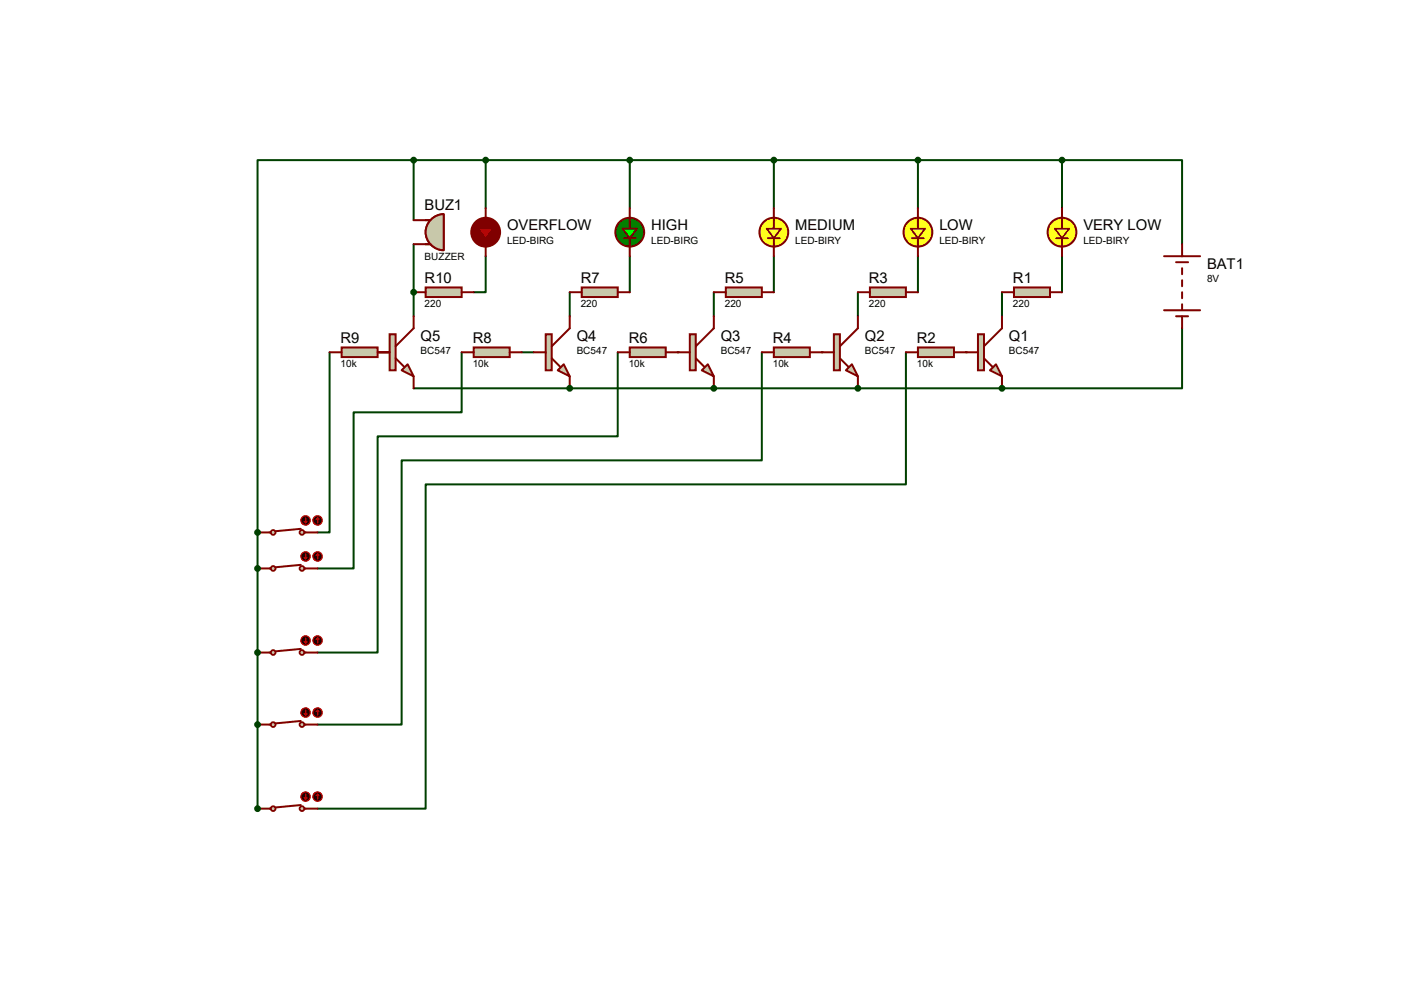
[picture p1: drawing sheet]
<svg xmlns="http://www.w3.org/2000/svg" width="297mm" height="210mm" viewBox="0 0 297 210" stroke-linecap="round" stroke-linejoin="round" font-family="sans-serif">
<circle cx="204.3" cy="74.5" r=".21" fill="#004000"/>
<path d="M194.2 54.2v7.6M212 61.8v5.1M250.1 69.4v12.7h-38.1" fill="none" stroke="#004000" stroke-width=".42"/>
<g fill="#004000">
<circle cx="212" cy="82.1" r=".21"/>
<circle cx="173.9" cy="74.5" r=".21"/>
</g>
<path d="M194.2 33.9v10.1M181.5 61.8v5.1" fill="none" stroke="#004000" stroke-width=".42"/>
<circle cx="143.4" cy="74.5" r=".21" fill="#004000"/>
<path d="M151 61.8v5.1M181.5 82.1h30.5" fill="none" stroke="#004000" stroke-width=".42"/>
<circle cx="181.5" cy="82.1" r=".21" fill="#004000"/>
<path d="M194.2 33.9h55.9v17.7M110.4 74.5h2.5M120.5 61.8v5.1M151 82.1h30.5" fill="none" stroke="#004000" stroke-width=".42"/>
<circle cx="151" cy="82.1" r=".21" fill="#004000"/>
<path d="M163.7 33.9v10.1M194.2 33.9h-61v10.1M224.7 33.9v10.1M133.2 54.2v7.6M163.7 54.2v7.6M224.7 54.2v7.6M120.5 82.1h30.5" fill="none" stroke="#004000" stroke-width=".42"/>
<circle cx="120.5" cy="82.1" r=".21" fill="#004000"/>
<path d="M191.6 74.5v27.9h-101.6v68.6h-22.8" fill="none" stroke="#004000" stroke-width=".42"/>
<circle cx="54.5" cy="171" r=".21" fill="#004000"/>
<path d="M161.2 74.5v22.9h-76.2v55.8h-17.8" fill="none" stroke="#004000" stroke-width=".42"/>
<circle cx="54.5" cy="153.2" r=".21" fill="#004000"/>
<path d="M130.7 74.5v17.8h-50.8v45.7h-12.7M54.5 153.2v17.8" fill="none" stroke="#004000" stroke-width=".42"/>
<circle cx="54.5" cy="138" r=".21" fill="#004000"/>
<path d="M97.7 74.5v12.7h-22.9v33h-7.6M54.5 138v15.2" fill="none" stroke="#004000" stroke-width=".42"/>
<circle cx="54.5" cy="120.2" r=".21" fill="#004000"/>
<path d="M54.5 120.2v17.8" fill="none" stroke="#004000" stroke-width=".42"/>
<circle cx="54.5" cy="112.6" r=".21" fill="#004000"/>
<path d="M87.5 33.9h-33v86.3M87.5 33.9v12.7M87.5 33.9h45.7M102.7 33.9v10.1M102.7 54.2v7.6h-2.5M69.7 74.5v38.1h-2.5M79.9 74.5h2.5M87.5 61.8v5.1M87.5 82.1h33" fill="none" stroke="#004000" stroke-width=".42"/>
<circle cx="87.5" cy="61.8" r=".21" fill="#004000"/>
<path d="M87.5 51.6v10.2" fill="none" stroke="#004000" stroke-width=".42"/>
<path d="M246.3 54.2h7.6M248.8 55.5h2.5M250.1 51.6v2.6M250.1 56.7v1.3M250.1 59.3v1.2M246.3 65.6h7.6M248.8 66.9h2.5M250.1 61.8v1.3M250.1 64.3v1.3M250.1 66.9v2.5" fill="none" stroke="#800000" stroke-width=".42"/>
<path d="M194.2 73.5h7.6v2h-7.6z" fill="#c8c8aa" stroke="#800000" stroke-width=".42"/>
<path d="M191.6 74.5h2.6M201.8 74.5h2.5" fill="none" stroke="#800000" stroke-width=".42"/>
<g fill="#c8c8aa" stroke="#800000" stroke-width=".42">
<path d="M209.4 78.3l1.3-1.3 1.3 2.6z"/>
<path d="M206.9 70.7h1.3v7.6h-1.3z"/>
</g>
<path d="M204.3 74.5h2.6M208.2 75.8l1.7 1.8M212 66.9v2.5l-3.8 3.8M212 79.6v2.5" fill="none" stroke="#800000" stroke-width=".42"/>
<path d="M214.5 60.8h7.6v2h-7.6z" fill="#c8c8aa" stroke="#800000" stroke-width=".42"/>
<path d="M212 61.8h2.5M222.1 61.8h2.6" fill="none" stroke="#800000" stroke-width=".42"/>
<circle cx="194.2" cy="49.1" r="3" fill="#ffff1c" stroke="#800000" stroke-width=".42"/>
<path d="M192.9 50.4h2.6" fill="none" stroke="#800000" stroke-width=".38"/>
<path d="M194.2 46.1v2.2M194.2 50.4v1.8" fill="none" stroke="#800000" stroke-width=".42"/>
<path d="M192.7 48.3h3l-1.5 2.1z" fill="#ffff2f" stroke="#800000" stroke-width=".38"/>
<path d="M194.2 44v2.6M194.2 51.6v2.6" fill="none" stroke="#800000" stroke-width=".42"/>
<path d="M184 60.8h7.6v2h-7.6z" fill="#c8c8aa" stroke="#800000" stroke-width=".42"/>
<path d="M181.5 61.8h2.5M191.6 61.8h2.6" fill="none" stroke="#800000" stroke-width=".42"/>
<circle cx="212" cy="82.1" r=".51" fill="#004000" stroke="#004000" stroke-width=".42"/>
<path d="M163.7 73.5h7.6v2h-7.6z" fill="#c8c8aa" stroke="#800000" stroke-width=".42"/>
<path d="M161.2 74.5h2.5M171.3 74.5h2.6" fill="none" stroke="#800000" stroke-width=".42"/>
<g fill="#c8c8aa" stroke="#800000" stroke-width=".42">
<path d="M178.9 78.3l1.3-1.3 1.3 2.6z"/>
<path d="M176.4 70.7h1.3v7.6h-1.3z"/>
</g>
<path d="M173.9 74.5h2.5M177.7 75.8l1.8 1.8M181.5 66.9v2.5l-3.8 3.8M181.5 79.6v2.5" fill="none" stroke="#800000" stroke-width=".42"/>
<circle cx="194.2" cy="33.9" r=".51" fill="#004000" stroke="#004000" stroke-width=".42"/>
<path d="M153.5 60.8h7.7v2h-7.7z" fill="#c8c8aa" stroke="#800000" stroke-width=".42"/>
<path d="M151 61.8h2.5M161.2 61.8h2.5" fill="none" stroke="#800000" stroke-width=".42"/>
<path d="M133.2 73.5h7.6v2h-7.6z" fill="#c8c8aa" stroke="#800000" stroke-width=".42"/>
<path d="M130.7 74.5h2.5M140.8 74.5h2.6" fill="none" stroke="#800000" stroke-width=".42"/>
<g fill="#c8c8aa" stroke="#800000" stroke-width=".42">
<path d="M148.5 78.3l1.2-1.3 1.3 2.6z"/>
<path d="M145.9 70.7h1.3v7.6h-1.3z"/>
</g>
<path d="M143.4 74.5h2.5M147.2 75.8l1.8 1.8M151 66.9v2.5l-3.8 3.8M151 79.6v2.5" fill="none" stroke="#800000" stroke-width=".42"/>
<g fill="#004000" stroke="#004000" stroke-width=".42">
<circle cx="181.5" cy="82.1" r=".51"/>
<circle cx="224.7" cy="33.9" r=".51"/>
</g>
<path d="M123.1 60.8h7.6v2h-7.6z" fill="#c8c8aa" stroke="#800000" stroke-width=".42"/>
<path d="M120.5 61.8h2.6M130.7 61.8h2.5" fill="none" stroke="#800000" stroke-width=".42"/>
<path d="M100.2 73.5h7.6v2h-7.6z" fill="#c8c8aa" stroke="#800000" stroke-width=".42"/>
<path d="M97.7 74.5h2.5M107.8 74.5h2.6" fill="none" stroke="#800000" stroke-width=".42"/>
<g fill="#c8c8aa" stroke="#800000" stroke-width=".42">
<path d="M118 78.3l1.3-1.3 1.2 2.6z"/>
<path d="M115.4 70.7h1.3v7.6h-1.3z"/>
</g>
<path d="M112.9 74.5h2.5M116.7 75.8l1.8 1.8M120.5 66.9v2.5l-3.8 3.8M120.5 79.6v2.5" fill="none" stroke="#800000" stroke-width=".42"/>
<g fill="#004000" stroke="#004000" stroke-width=".42">
<circle cx="151" cy="82.1" r=".51"/>
<circle cx="163.7" cy="33.9" r=".51"/>
</g>
<circle cx="224.7" cy="49.1" r="3" fill="#ffff1c" stroke="#800000" stroke-width=".42"/>
<path d="M223.4 50.4h2.5" fill="none" stroke="#800000" stroke-width=".38"/>
<path d="M224.7 46.1v2.2M224.7 50.4v1.8" fill="none" stroke="#800000" stroke-width=".42"/>
<path d="M223.1 48.3h3.1l-1.5 2.1z" fill="#ffff2f" stroke="#800000" stroke-width=".38"/>
<path d="M224.7 44v2.6M224.7 51.6v2.6" fill="none" stroke="#800000" stroke-width=".42"/>
<circle cx="163.7" cy="49.1" r="3" fill="#ffff1c" stroke="#800000" stroke-width=".42"/>
<path d="M162.4 50.4h2.6" fill="none" stroke="#800000" stroke-width=".38"/>
<path d="M163.7 46.1v2.2M163.7 50.4v1.8" fill="none" stroke="#800000" stroke-width=".42"/>
<path d="M162.2 48.3h3l-1.5 2.1z" fill="#ffff2f" stroke="#800000" stroke-width=".38"/>
<path d="M163.7 44v2.6M163.7 51.6v2.6" fill="none" stroke="#800000" stroke-width=".42"/>
<circle cx="133.2" cy="49.1" r="3" fill="#008000" stroke="#800000" stroke-width=".42"/>
<path d="M132 50.4h2.5" fill="none" stroke="#800000" stroke-width=".38"/>
<path d="M132.2 49.1h2M132.7 48.6h1v1h-1zM133.2 48.1v2" fill="none" stroke="#000040" stroke-width=".21"/>
<path d="M133.2 46.1v2.2M133.2 50.4v1.8" fill="none" stroke="#800000" stroke-width=".42"/>
<path d="M131.7 48.3h3l-1.5 2.1z" fill="#0f0" stroke="#800000" stroke-width=".38"/>
<path d="M133.2 44v2.6M133.2 51.6v2.6" fill="none" stroke="#800000" stroke-width=".42"/>
<g fill="#004000" stroke="#004000" stroke-width=".42">
<circle cx="133.2" cy="33.9" r=".51"/>
<circle cx="120.5" cy="82.1" r=".51"/>
</g>
<g fill="#c8c8aa" stroke="#800000" stroke-width=".38">
<circle cx="63.9" cy="171" r=".51"/>
<circle cx="57.8" cy="171" r=".51"/>
</g>
<path d="M54.5 171h2.8M63.6 170.3l-5.3 .5M64.4 171h2.8" fill="none" stroke="#800000" stroke-width=".42"/>
<circle cx="64.6" cy="168.5" r="1.02" fill="#400000" stroke="#f00" stroke-width=".21"/>
<path d="M64.4 168.7l.2 .3M64.6 168v1M64.9 168.7l-.3 .3" fill="none" stroke="#f00" stroke-width=".21"/>
<circle cx="67.2" cy="168.5" r="1.02" fill="#400000" stroke="#f00" stroke-width=".21"/>
<path d="M67.2 168l-.3 .2M67.2 168l.2 .2M67.2 168v1" fill="none" stroke="#f00" stroke-width=".21"/>
<circle cx="54.5" cy="171" r=".51" fill="#004000" stroke="#004000" stroke-width=".42"/>
<g fill="#c8c8aa" stroke="#800000" stroke-width=".38">
<circle cx="63.9" cy="153.2" r=".51"/>
<circle cx="57.8" cy="153.2" r=".51"/>
</g>
<path d="M54.5 153.2h2.8M63.6 152.5l-5.3 .5M64.4 153.2h2.8" fill="none" stroke="#800000" stroke-width=".42"/>
<circle cx="64.6" cy="150.7" r="1.02" fill="#400000" stroke="#f00" stroke-width=".21"/>
<path d="M64.4 151l.2 .2M64.6 150.2v1M64.9 151l-.3 .2" fill="none" stroke="#f00" stroke-width=".21"/>
<circle cx="67.2" cy="150.7" r="1.02" fill="#400000" stroke="#f00" stroke-width=".21"/>
<path d="M67.2 150.2l-.3 .3M67.2 150.2l.2 .3M67.2 150.2v1" fill="none" stroke="#f00" stroke-width=".21"/>
<circle cx="54.5" cy="153.2" r=".51" fill="#004000" stroke="#004000" stroke-width=".42"/>
<g fill="#c8c8aa" stroke="#800000" stroke-width=".38">
<circle cx="63.9" cy="138" r=".51"/>
<circle cx="57.8" cy="138" r=".51"/>
</g>
<path d="M54.5 138h2.8M63.6 137.2l-5.3 .6M64.4 138h2.8" fill="none" stroke="#800000" stroke-width=".42"/>
<circle cx="64.6" cy="135.5" r="1.02" fill="#400000" stroke="#f00" stroke-width=".21"/>
<path d="M64.4 135.7l.2 .3M64.6 135v1M64.9 135.7l-.3 .3" fill="none" stroke="#f00" stroke-width=".21"/>
<circle cx="67.2" cy="135.5" r="1.02" fill="#400000" stroke="#f00" stroke-width=".21"/>
<path d="M67.2 135l-.3 .2M67.2 135l.2 .2M67.2 135v1" fill="none" stroke="#f00" stroke-width=".21"/>
<circle cx="54.5" cy="138" r=".51" fill="#004000" stroke="#004000" stroke-width=".42"/>
<g fill="#c8c8aa" stroke="#800000" stroke-width=".38">
<circle cx="63.9" cy="120.2" r=".51"/>
<circle cx="57.8" cy="120.2" r=".51"/>
</g>
<path d="M63.6 119.5l-5.3 .5M54.5 120.2h2.8M64.4 120.2h2.8" fill="none" stroke="#800000" stroke-width=".42"/>
<circle cx="64.6" cy="117.7" r="1.02" fill="#400000" stroke="#f00" stroke-width=".21"/>
<path d="M64.4 117.9l.2 .3M64.6 117.2v1M64.9 117.9l-.3 .3" fill="none" stroke="#f00" stroke-width=".21"/>
<circle cx="67.2" cy="117.7" r="1.02" fill="#400000" stroke="#f00" stroke-width=".21"/>
<path d="M67.2 117.2l-.3 .2M67.2 117.2l.2 .2M67.2 117.2v1" fill="none" stroke="#f00" stroke-width=".21"/>
<circle cx="54.5" cy="120.2" r=".51" fill="#004000" stroke="#004000" stroke-width=".42"/>
<g fill="#c8c8aa" stroke="#800000" stroke-width=".38">
<circle cx="63.9" cy="112.6" r=".51"/>
<circle cx="57.8" cy="112.6" r=".51"/>
</g>
<path d="M54.5 112.6h2.8M63.6 111.8l-5.3 .6M64.4 112.6h2.8" fill="none" stroke="#800000" stroke-width=".42"/>
<circle cx="64.6" cy="110.1" r="1.02" fill="#400000" stroke="#f00" stroke-width=".21"/>
<path d="M64.4 110.3l.2 .3M64.6 109.6v1M64.9 110.3l-.3 .3" fill="none" stroke="#f00" stroke-width=".21"/>
<circle cx="67.2" cy="110.1" r="1.02" fill="#400000" stroke="#f00" stroke-width=".21"/>
<path d="M67.2 109.6l-.3 .2M67.2 109.6l.2 .2M67.2 109.6v1" fill="none" stroke="#f00" stroke-width=".21"/>
<circle cx="54.5" cy="112.6" r=".51" fill="#004000" stroke="#004000" stroke-width=".42"/>
<g fill="#c8c8aa" stroke="#800000" stroke-width=".42">
<path d="M85 78.3l1.2-1.3 1.3 2.6z"/>
<path d="M82.4 70.7h1.3v7.6h-1.3z"/>
</g>
<path d="M79.9 74.5h2.5M83.7 75.8l1.8 1.8M87.5 66.9v2.5l-3.8 3.8M87.5 79.6v2.5" fill="none" stroke="#800000" stroke-width=".42"/>
<path d="M72.3 73.5h7.6v2h-7.6z" fill="#c8c8aa" stroke="#800000" stroke-width=".42"/>
<path d="M69.7 74.5h2.6M79.9 74.5h2.5" fill="none" stroke="#800000" stroke-width=".42"/>
<path d="M91.2 46.4a3.8 3.8 0 0 1 2.7-1.1v7.6a3.8 3.8 0 0 1-3.5-2.3 3.8 3.8 0 0 1 .8-4.2z" fill="#c8c8aa" stroke="#800000" stroke-width=".42"/>
<path d="M90 51.6h1.1M90 46.6h1.1" fill="none" stroke="#800000" stroke-width=".42"/>
<path d="M91.2 46.4a3.8 3.8 0 0 1 2.7-1.1v7.6a3.8 3.8 0 0 1-3.5-2.3 3.8 3.8 0 0 1 .8-4.2z" fill="#c8c8aa" stroke="#800000" stroke-width=".42"/>
<path d="M87.5 51.6h3.6M87.5 46.6h3.6M102.7 46.1v2.2M102.7 50.4v1.8" fill="none" stroke="#800000" stroke-width=".42"/>
<circle cx="87.5" cy="33.9" r=".51" fill="#004000" stroke="#004000" stroke-width=".42"/>
<circle cx="102.7" cy="49.1" r="3" fill="#800000" stroke="#800000" stroke-width=".42"/>
<path d="M101.5 50.4h2.5" fill="none" stroke="#800000" stroke-width=".38"/>
<path d="M101.2 48.3h3.1l-1.6 2.1z" fill="#f00" stroke="#800000" stroke-width=".38"/>
<path d="M102.7 44v2.6M102.7 51.6v2.6" fill="none" stroke="#800000" stroke-width=".42"/>
<circle cx="102.7" cy="33.9" r=".51" fill="#004000" stroke="#004000" stroke-width=".42"/>
<path d="M90 60.8h7.7v2h-7.7z" fill="#c8c8aa" stroke="#800000" stroke-width=".42"/>
<path d="M87.5 61.8h2.5M97.7 61.8h2.5" fill="none" stroke="#800000" stroke-width=".42"/>
<circle cx="87.5" cy="61.8" r=".51" fill="#004000" stroke="#004000" stroke-width=".42"/>
<g font-size="3.1">
<text x="89.8" y="44.4">BUZ1</text>
<text x="107.3" y="48.7">OVERFLOW</text>
<text x="137.8" y="48.7">HIGH</text>
<text x="168.2" y="48.7">MEDIUM</text>
<text x="198.7" y="48.7">LOW</text>
<text x="229.2" y="48.7">VERY LOW</text>
<text x="89.8" y="59.9">R10</text>
<text x="122.9" y="59.9">R7</text>
<text x="153.3" y="59.9">R5</text>
<text x="183.8" y="59.9">R3</text>
<text x="214.3" y="59.9">R1</text>
<text x="255.4" y="56.8">BAT1</text>
<text x="72.1" y="72.6">R9</text>
<text x="89" y="72.1">Q5</text>
<text x="100" y="72.6">R8</text>
<text x="122" y="72.1">Q4</text>
<text x="133" y="72.6">R6</text>
<text x="152.5" y="72.1">Q3</text>
<text x="163.5" y="72.6">R4</text>
<text x="183" y="72.1">Q2</text>
<text x="194" y="72.6">R2</text>
<text x="213.4" y="72.1">Q1</text>
</g>
<g font-size="2.1">
<text x="107.3" y="51.6">LED-BIRG</text>
<text x="137.8" y="51.6">LED-BIRG</text>
<text x="168.2" y="51.6">LED-BIRY</text>
<text x="198.7" y="51.6">LED-BIRY</text>
<text x="229.2" y="51.6">LED-BIRY</text>
<text x="89.8" y="55.1">BUZZER</text>
<text x="255.4" y="59.7">8V</text>
<text x="89.8" y="65">220</text>
<text x="122.9" y="65">220</text>
<text x="153.3" y="65">220</text>
<text x="183.8" y="65">220</text>
<text x="214.3" y="65">220</text>
<text x="72.1" y="77.7">10k</text>
<text x="89" y="75">BC547</text>
<text x="100" y="77.7">10k</text>
<text x="122" y="75">BC547</text>
<text x="133" y="77.7">10k</text>
<text x="152.5" y="75">BC547</text>
<text x="163.5" y="77.7">10k</text>
<text x="183" y="75">BC547</text>
<text x="194" y="77.7">10k</text>
<text x="213.4" y="75">BC547</text>
</g>
</svg>
